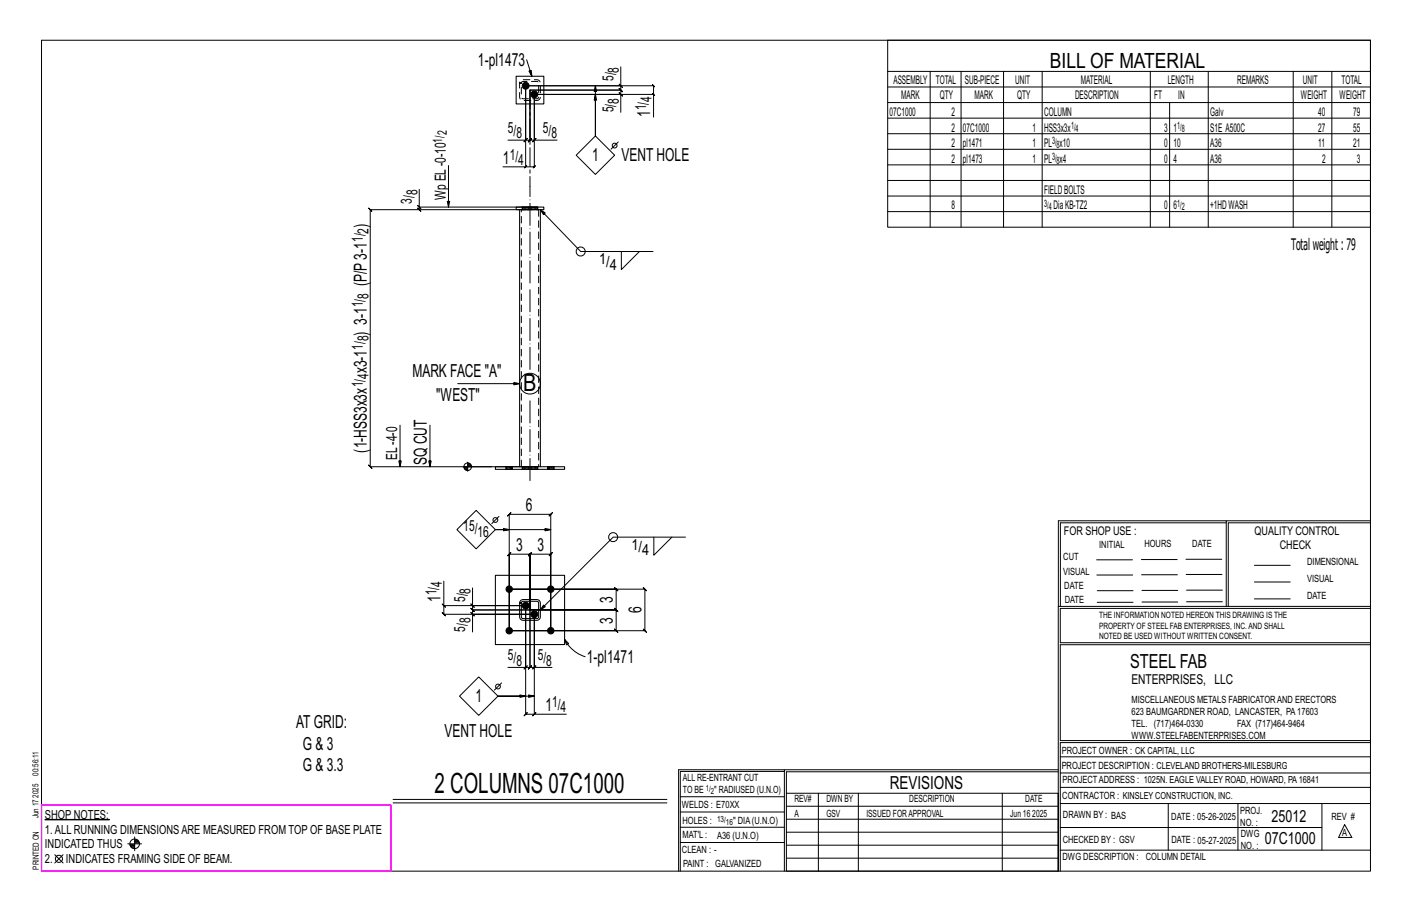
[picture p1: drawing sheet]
<svg xmlns="http://www.w3.org/2000/svg" width="432mm" height="279mm" viewBox="0 0 432 279" stroke-linecap="round" stroke-linejoin="round" font-family="sans-serif">
<g fill="#000" stroke="#000" stroke-width=".31">
<path d="M13.8 250.5l19.6 .1z"/>
<circle cx="160.8" cy="26.2" r="1.06"/>
<circle cx="163.4" cy="28.9" r="1.06"/>
<circle cx="155.7" cy="180.1" r=".99"/>
<circle cx="155.7" cy="192.8" r=".99"/>
<circle cx="160.8" cy="185.1" r="1.06"/>
<circle cx="163.4" cy="187.8" r="1.06"/>
<circle cx="168.4" cy="192.8" r=".99"/>
<circle cx="168.4" cy="180.1" r=".99"/>
</g>
<g fill="none" stroke="#000" stroke-width=".31">
<path d="M12.7 12.3h406.4v254h-406.4zM161.1 18.3l1.5 5-.8-1.5 .7-.3 .1 1.8M271.5 12.3h147.6v57.2h-147.6zM162.1 27.5v15.3l-.5 .5 1-1-.5 .5h1.3M162.1 27.5v15.3l.5-.5-1 1 .5-.5h-1.3M162.1 27.5h27.7l-.5-.5 1 1-.5-.5v1.4M182.1 26.2l-.4 1.8h.8l-.4-1.8v15.4v-12.7l.4 1.7h-.8l.4-1.7M189.3 25.7l1 1zM189.3 28.4l1 1zM189.8 34.3v-5.4h-26.4v13.9h6.9M189.8 20.4v5.8h-29v16.6h-5.5M189.8 26.2v1.3l-.5-.5 1 1-.5-.5h-27.7"/>
<path d="M199.5 28.5l.7 .7zM199.9 28.9v-2.7l.3 .4-.7-.7 .4 .3h-39.1v24.8h-7M199.9 35.8v-6.9h-36.5v22.1l.3-.3-.6 .6 .3-.3h-2.6M271.5 21.8h147.6M271.5 26.6h147.6M271.5 31.4h147.6M271.5 36.1h147.6M284.5 21.8v47.7M293.9 21.8v47.7M306.9 21.8v47.7M318.7 21.8v47.7M351.8 21.8v47.7"/>
<path d="M357.7 31.4v38.1M369.5 21.8v47.7M395.5 21.8v47.7M407.3 21.8v47.7M128.2 57.9v5.4h36M137.2 50.6v12.7l-.4-1.7h.7l-.3 1.7M160.3 43.3l1-1zM160.8 51l-.4 .3 .7-.6zM163.4 42.8l.5-.5-1 1zM182.1 41.6l5.9 5.8-5.9 5.9-5.9-5.9zM189.1 43.4l-2.2 2.2M271.5 40.9h147.6"/>
<path d="M271.5 45.6h147.6M271.5 50.4h147.6M271.5 55.2h147.6M271.5 59.9h147.6M127.7 62.8l1 1zM128.2 63.3v.8l-.5-.5 1 1-.5-.5M162.1 64.1h-48.9l-.5-.5 1 1-.5-.5v78.6l-.5-.5 1 1-.5-.5h48.9M165.2 64.1l1 1.5 .5-.5-1.5-1 12.4 12.8h22.1M190 76.9v5.5l5.5-5.5M271.5 64.7h147.6M140 117.3h18.9l-1.8 .4v-.8l1.8 .4M122.3 130v12.7l-.3-1.8h.7l-.4 1.8"/>
<path d="M131.5 130v12.7l-.4-1.8h.8l-.4 1.8M141.6 142.7h8.8M141.9 142.9h1.1M141.9 143.1h1.1M142 143.3h1M142.2 143.5h.8M142.5 143.7h.5M143 141.3v2.8M143 142.5h1.2M143 142.3h1.1M143 142h1M143 141.8h.8"/>
<path d="M143 141.6h.5M152.6 157.9l-2.2 2.2M155.7 157.2l-.5 .5 1-1-.5 .5h12.7l-.5 .5 1-1-.5 .5v35.6v-23.4l.5-.5-1 1 .5-.5h-6.3l.5-.5-1 1 .5-.5v17.1v-17.1l.5-.5-1 1 .5-.5h-6.4l.5-.5-1 1 .5-.5v23.4zM375 159.8h-50.7v25.6M375 159.2h-51.3l-.1 107.1M419.1 159.2h-44.1v26.2M419.1 159.8h-43.5v25.6M135.7 177.7v7.4h25.1h-16.3v-5.4M139.7 161.9l5.9-5.9 5.9 5.9-5.9 5.9zM155.7 161.9l-1.7-.4v.8l1.7-.4h-4.2h16.9l-1.7 .4v-.8l1.7 .4M199.9 164.2v5.5l5.6-5.5M209.6 164.2h-22.1l-22.3 22.3 1-1.5 .6 .5-1.6 1"/>
<path d="M335.4 171.1h10.9M335.4 175.8h11M349 171h11M349.1 175.7h11M362.7 171h10.9M362.7 175.6h11M383.6 172.8h11M383.6 177.9h11M135.2 184.6l1 1zM135.7 185.1v2.7l-.5-.5 1 1-.5-.5h27.7h-18.9v5.4M144 184.6l1 1zM144 187.3l1 1z"/>
<path d="M144.5 185.1v1.4l-.5-.5 1 1-.5-.5h17.6M155.7 180.1h41.5l-.5-.5 1 1-.5-.5v12.7l-.5-.5 1 1-.5-.5h-41.5h32.7l.5 .5-1-1 .5 .5v-6.3l.5 .5-1-1 .5 .5h-26.3h26.3l.5 .5-1-1 .5 .5v-6.4l.5 .5-1-1 .5 .5zM162.1 186.5h-17.6l-.5-.5 1 1-.5-.5v1.3M162.1 186.5v17.5l.5-.5-1 1 .5-.5h-1.3M162.1 186.5v17.5l-.5 .5 1-1-.5 .5h1.3M172.7 195.4l1.2 1.3-.6 .4zM172.7 195.4a10.7 10.7 0 0 0 6.2 5.4M323.7 185.4h95.4M335.5 184.1h11M335.5 180.6h11M349.2 184h11M349.2 180.5h11"/>
<path d="M362.9 180.4h10.9M362.9 184h10.9M383.6 183.1h11M419.1 186h-94.9v10.5h94.9M419.1 197.1h-94.9v29.3h94.9v.6h-94.9v39.3M140.5 212.8l5.9-5.9 5.9 5.9-5.9 5.9zM153.4 208.8l-2.2 2.2M155.3 204h5.5v-18.9v33.2l-.5 .5 1-1-.5 .5h2.6M160.8 204l-.5 .5 1-1zM160.8 212.8l-1.8-.4v.8l1.8-.4h-8.5h11.1l-1.8 .4v-.8l1.8 .4M163.4 204l.5-.5-1 1zM163.9 217.8l-1 1z"/>
<path d="M168.8 204h-5.4v-16.2v30.5h9.8M239.9 235.8h-31.9v30.5M239.9 235.3h-32.4v31M323.6 235.3h-83.7v31M323.6 235.9h-83.1v6.6M324.2 236.3h94.9M324.2 231.4h94.9M39.1 258h4.2M39.7 258.2h1.5M39.8 258.4h1.4M39.9 258.7h1.3M40.1 258.9h1.1"/>
<path d="M40.4 259.2h.8M41.2 255.8v4.3M41.2 257.7h1.4M41.2 257.2h1.3M41.2 257.5h1.4M41.2 256.7h.8M41.2 257h1.1M120.2 244.4h83.7M120.2 245.4h83.7M208 252.9h31.9M208 257.5h31.9M208 243.6h31.9"/>
<path d="M208 248.2h31.9M240.5 242.5h83.1v23.8h-83.1zM240.5 258.4h83.1M240.5 254.4h83.1M240.5 250.4h83.1M240.5 246.5h83.1M250.3 242.5v23.8M262.5 242.5v23.8M306.5 242.5v23.8M324.2 253h80.1M324.2 245.6h94.9M324.2 259.9h94.9"/>
<path d="M324.2 240.7h94.9M357.3 245.6v14.3M378.6 245.6v14.3M404.3 245.6v14.3M411.2 252.1l2.2 3.9h-4zM16.8 261.3l2.5 2.5M19.3 261.3l-2.5 2.5M240.5 262.3h83.1"/>
<circle cx="188" cy="44.5" r=".74"/>
<circle cx="177.6" cy="76.9" r="1.38"/>
<circle cx="162.1" cy="117.3" r="3.2"/>
<circle cx="143" cy="142.7" r="1.16"/>
<circle cx="151.5" cy="159" r=".74"/>
<circle cx="187.5" cy="164.2" r="1.38"/>
<circle cx="152.3" cy="209.9" r=".74"/>
<circle cx="41.2" cy="258" r="1.47"/>
<circle cx="18" cy="262.5" r="1.1"/>
</g>
<path d="M12.7 246.1h106.8v20.2h-106.8z" fill="none" stroke="#f0f" stroke-width=".5"/>
<g fill="none" stroke="#000" stroke-width=".32">
<path d="M157.8 23.3h8.5v8.5h-8.5zM157.8 63.3h8.5v.8h-8.5zM158.9 64.1v78.6M159.7 63.3h.1M159.7 64.1h.1M161.8 63.3h.1M161.8 64.1h.1M162.3 63.3h.1M162.3 64.1h.1M164.5 63.3h.1M164.5 64.1h.1M165.2 64.1v78.6"/>
<path d="M151.5 142.7h21.2v.8h-21.2zM154.7 142.7h.1M154.7 143.5h.1M156.7 142.7h.1M156.7 143.5h.1M159.7 142.7h.1M159.7 143.5h.1M161.8 142.7h.1M161.8 143.5h.1M162.3 142.7h.1M162.3 143.5h.1M164.5 142.7h.1"/>
<path d="M164.5 143.5h.1M167.4 142.7h.1M167.4 143.5h.1M169.4 142.7h.1M169.4 143.5h.1M151.5 175.9h21.2v21.1h-21.2zM159.2 183.6l.8-.3h4.2a1.06 1.06 0 0 1 1 1v4.3a1.06 1.06 0 0 1-1 1h-4.2a1.06 1.06 0 0 1-1.1-1v-4.3zM159.6 184l.4-.2 4.6 .2 .1 .3-.1 4.6-.4 .2-4.6-.2-.2-.3z"/>
</g>
<g fill="none" stroke="#000" stroke-width=".31" stroke-dasharray="2 1.4">
<path d="M159.2 24.7l.8-.3h4.2a1.06 1.06 0 0 1 1 1v4.3a1.06 1.06 0 0 1-1 1h-4.2a1.06 1.06 0 0 1-1.1-1v-4.3h.5h-.5zM159.6 25l.4-.1 4.6 .1 .1 .4-.1 4.6-.4 .2-4.6-.2-.2-.3zM159.7 63.3v.8M159.7 63.3h.1M160 63.3h-.2l-.1 .8M160.3 63.3h-.3v.8h-.2M160.8 63.3h.4v.8h-.4zM160.8 63.3h-.5v.8h-.3M160.8 64.1h-.5M161.2 63.3h.3v.8h-.3M161.5 63.3h.2v.8h-.2M161.7 63.3h.1"/>
<path d="M161.8 64.1h-.1M161.8 64.1v-.8M162.3 63.3v.8M162.3 63.3h.1M162.6 63.3h-.2l-.1 .8M163 63.3h-.4v.8h-.2M163.4 63.3h.4v.8h-.4zM163.4 63.3h-.4v.8h-.4M163.4 64.1h-.4M163.8 63.3h.3v.8h-.3M164.1 63.3h.3v.8h-.3M164.4 63.3h.1"/>
<path d="M164.5 64.1h-.1M164.5 64.1v-.8M164.7 64.1v78.6M154.7 142.7v.8M154.7 142.7h.1M155 142.7h-.2l-.1 .8M155.3 142.7h-.3v.8h-.2M155.7 142.7h.4v.8h-.4zM155.7 142.7h-.4v.8h-.3M155.7 143.5h-.4M156.1 142.7h.3v.8h-.3M156.4 142.7h.2v.8h-.2"/>
<path d="M156.6 142.7h.1M156.7 143.5h-.1M156.7 143.5v-.8M159.4 142.7v-78.6M159.7 142.7v.8M159.7 142.7h.1M160 142.7h-.2l-.1 .8M160.3 142.7h-.3v.8h-.2M160.8 142.7h.4v.8h-.4zM160.8 142.7h-.5v.8h-.3M160.8 143.5h-.5M161.2 142.7h.3v.8h-.3"/>
<path d="M161.5 142.7h.2v.8h-.2M161.7 142.7h.1M161.8 143.5h-.1M161.8 143.5v-.8M162.3 142.7v.8M162.3 142.7h.1M162.6 142.7h-.2l-.1 .8M163 142.7h-.4v.8h-.2M163.4 142.7h.4v.8h-.4zM163.4 142.7h-.4v.8h-.4M163.4 143.5h-.4M163.8 142.7h.3v.8h-.3"/>
<path d="M164.1 142.7h.3v.8h-.3M164.4 142.7h.1M164.5 143.5h-.1M164.5 143.5v-.8M167.4 142.7v.8M167.4 142.7h.1M167.7 142.7h-.2l-.1 .8M168 142.7h-.3v.8h-.2M168.4 142.7h.4v.8h-.4zM168.4 142.7h-.4v.8h-.3M168.4 143.5h-.4M168.8 142.7h.3v.8h-.3"/>
<path d="M169.1 142.7h.2v.8h-.2M169.3 142.7h.1M169.4 143.5h-.1M169.4 143.5v-.8M158.9 184.3h.5z"/>
</g>
<path d="M162.1 112.9v-55.9M162.1 146.9v-25.3" fill="none" stroke="#000" stroke-width=".31" stroke-dasharray="6.8 1 0 1"/>
<path d="M162.1 27.5v29.5" fill="none" stroke="#000" stroke-width=".31" stroke-dasharray="5.8 1 1 1"/>
<text font-size="8.6" x="132.9" y="242.4">2 COLUMNS 07C1000</text>
<text font-size="7.3" x="160" y="119.6">B</text>
<text font-size="6.4" x="321.1" y="20.7">BILL OF MATERIAL</text>
<text font-size="5.9" x="345.6" y="204.1">STEEL FAB</text>
<g font-size="5.5">
<text x="146.2" y="20.2">1-pl1473</text>
<text x="198.9" y="35.8" transform="rotate(-90 198.9 35.8)">1</text>
<text x="153.8" y="50">1</text>
<text x="181.1" y="49.2">1</text>
<text x="190.1" y="49.2">VENT HOLE</text>
<text x="112.2" y="69.7" transform="rotate(-90 112.2 69.7)">)</text>
<text x="112.2" y="87.6" transform="rotate(-90 112.2 87.6)">(P/P3-1</text>
<text x="112.2" y="102.6" transform="rotate(-90 112.2 102.6)">) 3-1</text>
<text x="112.2" y="114.1" transform="rotate(-90 112.2 114.1)">x3-1</text>
<text x="126.2" y="115.2">MARK FACE &quot;A&quot;</text>
<text x="133.3" y="122.6">&quot;WEST&quot;</text>
<text x="112.2" y="138.3" transform="rotate(-90 112.2 138.3)">(1-HSS3x3x</text>
<text x="130.5" y="142.2" transform="rotate(-90 130.5 142.2)">SQ CUT</text>
<text x="160.9" y="156.2">6</text>
<text x="157.9" y="168.4">3</text>
<text x="164.3" y="168.4">3</text>
<text x="134.7" y="184.1" transform="rotate(-90 134.7 184.1)">1</text>
<text x="187.4" y="184.3" transform="rotate(-90 187.4 184.3)">3</text>
<text x="187.4" y="190.7" transform="rotate(-90 187.4 190.7)">3</text>
<text x="196.2" y="187.5" transform="rotate(-90 196.2 187.5)">6</text>
<text x="179.5" y="202.7">1-pl1471</text>
<text x="145.4" y="214.6">1</text>
<text x="166.8" y="217.3">1</text>
<text x="90.6" y="222.6">AT GRID:</text>
<text x="136" y="225.3">VENT HOLE</text>
<text x="92.6" y="229.2">G &amp; 3</text>
<text x="92.6" y="235.7">G &amp; 3.3</text>
<text x="272.2" y="241.1">REVISIONS</text>
</g>
<g font-size="5.1">
<text x="388.9" y="251.3">25012</text>
<text x="386.8" y="258.1">07C1000</text>
</g>
<text font-size="4.9" x="394.8" y="76.4">Totalweight : 79</text>
<g font-size="4.7">
<text x="189.3" y="22.2" transform="rotate(-90 189.3 22.2)">8</text>
<text x="187.6" y="24.8" transform="rotate(-90 187.6 24.8)">5/</text>
<text x="187.6" y="34.3" transform="rotate(-90 187.6 34.3)">5/</text>
<text x="189.3" y="31.7" transform="rotate(-90 189.3 31.7)">8</text>
<text x="197.6" y="33.7" transform="rotate(-90 197.6 33.7)">1/</text>
<text x="199.3" y="31.1" transform="rotate(-90 199.3 31.1)">4</text>
<text x="155.3" y="40.6">5/</text>
<text x="166" y="40.6">5/</text>
<text x="158" y="42.3">8</text>
<text x="168.6" y="42.3">8</text>
<text x="155.9" y="48.8">1/</text>
<text x="158.5" y="50.4">4</text>
<text x="127.6" y="59.6" transform="rotate(-90 127.6 59.6)">8</text>
<text x="126" y="62.2" transform="rotate(-90 126 62.2)">3/</text>
<text x="136.3" y="61.2" transform="rotate(-90 136.3 61.2)">Wp EL-0-10</text>
<text x="112.6" y="71.4" transform="rotate(-90 112.6 71.4)">2</text>
<text x="111" y="74" transform="rotate(-90 111 74)">1/</text>
<text x="183.2" y="80.7">1/</text>
<text x="186.5" y="82.4">4</text>
<text x="111" y="94" transform="rotate(-90 111 94)">1/</text>
<text x="112.6" y="91.3" transform="rotate(-90 112.6 91.3)">8</text>
<text x="111" y="106.9" transform="rotate(-90 111 106.9)">1/</text>
<text x="112.6" y="104.3" transform="rotate(-90 112.6 104.3)">8</text>
<text x="111" y="118.5" transform="rotate(-90 111 118.5)">1/</text>
<text x="112.6" y="115.8" transform="rotate(-90 112.6 115.8)">4</text>
<text x="121.5" y="140.6" transform="rotate(-90 121.5 140.6)">EL-4-0</text>
<text x="141.7" y="162.4">15/</text>
<text x="146" y="164.1">16</text>
<text x="193.1" y="168">1/</text>
<text x="196.4" y="169.7">4</text>
<text x="135.1" y="179.4" transform="rotate(-90 135.1 179.4)">4</text>
<text x="133.5" y="182" transform="rotate(-90 133.5 182)">1/</text>
<text x="142.3" y="184.1" transform="rotate(-90 142.3 184.1)">5/</text>
<text x="143.9" y="181.5" transform="rotate(-90 143.9 181.5)">8</text>
<text x="143.9" y="190.6" transform="rotate(-90 143.9 190.6)">8</text>
<text x="142.3" y="193.2" transform="rotate(-90 142.3 193.2)">5/</text>
<text x="155.3" y="201.8">5/</text>
<text x="158" y="203.4">8</text>
<text x="164.5" y="201.8">5/</text>
<text x="167.1" y="203.4">8</text>
<text x="168.8" y="216.1">1/</text>
<text x="171.4" y="217.8">4</text>
</g>
<text font-size="4.2" x="346" y="209.1">ENTERPRISES, LLC</text>
<g font-size="4">
<text x="136.7" y="41.4" transform="rotate(-90 136.7 41.4)">2</text>
<text x="135.3" y="43.6" transform="rotate(-90 135.3 43.6)">1/</text>
</g>
<g font-size="3.8">
<text x="13.8" y="250.3">SHOP NOTES:</text>
<text x="13.8" y="254.8">1.ALL RUNNING DIMENSIONSARE MEASURED FROM TOP OF BASE PLATE</text>
<text x="13.8" y="263.9">2.</text>
<text x="13.8" y="259.3">INDICATED THUS</text>
<text x="20.2" y="263.9">INDICATES FRAMING SIDE OF BEAM.</text>
</g>
<g font-size="3.7">
<text x="273.2" y="25.6">ASSEMBLY</text>
<text x="286.2" y="25.6">TOTAL</text>
<text x="295.1" y="25.6">SUB-PIECE</text>
<text x="310.4" y="25.6">UNIT</text>
<text x="330.5" y="25.6">MATERIAL</text>
<text x="357.1" y="25.6">LENGTH</text>
<text x="378.3" y="25.6">REMARKS</text>
<text x="398.4" y="25.6">UNIT</text>
<text x="410.2" y="25.6">TOTAL</text>
<text x="272.1" y="35.5">07C1000</text>
<text x="275.6" y="30.4">MARK</text>
<text x="287.4" y="30.4">QTY</text>
<text x="290.9" y="35.5">2</text>
<text x="298" y="30.4">MARK</text>
<text x="311" y="30.4">QTY</text>
<text x="319.3" y="35.5">COLUMN</text>
<text x="328.7" y="30.4">DESCRIPTION</text>
<text x="353" y="30.4">FT</text>
<text x="360.3" y="30.4">IN</text>
<text x="370.1" y="35.5">Galv</text>
<text x="397.8" y="30.4">WEIGHT</text>
<text x="403.2" y="35.5">40</text>
<text x="409.6" y="30.4">WEIGHT</text>
<text x="413.8" y="35.5">79</text>
<text x="290.9" y="40.2">2</text>
<text x="294.5" y="40.2">07C1000</text>
<text x="315.8" y="40.2">1</text>
<text x="319.3" y="40.2">HSS3x3x</text>
<text x="356" y="40.2">3</text>
<text x="358.9" y="40.2">1</text>
<text x="370.1" y="40.2">S1E A500C</text>
<text x="403.2" y="40.2">27</text>
<text x="413.8" y="40.2">55</text>
<text x="290.9" y="45">2</text>
<text x="294.5" y="45">pl1471</text>
<text x="315.8" y="45">1</text>
<text x="319.3" y="45">PL x10</text>
<text x="356" y="45">0</text>
<text x="358.9" y="45">10</text>
<text x="370.1" y="45">A36</text>
<text x="403.2" y="45">11</text>
<text x="413.8" y="45">21</text>
<text x="290.9" y="49.7">2</text>
<text x="294.5" y="49.7">pl1473</text>
<text x="315.8" y="49.7">1</text>
<text x="319.3" y="49.7">PL x4</text>
<text x="356" y="49.7">0</text>
<text x="358.9" y="49.7">4</text>
<text x="370.1" y="49.7">A36</text>
<text x="404.3" y="49.7">2</text>
<text x="415" y="49.7">3</text>
<text x="319.3" y="59.3">FIELDBOLTS</text>
<text x="290.9" y="64">8</text>
<text x="322.2" y="64">DiaKB-TZ2</text>
<text x="356" y="64">0</text>
<text x="358.9" y="64">6</text>
<text x="370.1" y="64">+1HDWASH</text>
<text x="325.3" y="163.4">FOR SHOP USE :</text>
<text x="383.7" y="163.4">QUALITY CONTROL</text>
<text x="391.4" y="167.8">CHECK</text>
</g>
<g font-size="3.1">
<text x="327.5" y="39.4">1/</text>
<text x="328.9" y="40.5">4</text>
<text x="360" y="39.4">1/</text>
<text x="361.4" y="40.5">8</text>
<text x="321.7" y="44.1">3/</text>
<text x="323.1" y="45.3">8</text>
<text x="321.7" y="48.9">3/</text>
<text x="323.1" y="50">8</text>
<text x="319.3" y="63.2">3/</text>
<text x="320.7" y="64.3">4</text>
<text x="360" y="63.2">1/</text>
<text x="361.4" y="64.3">2</text>
<text x="336.2" y="167.4">INITIAL</text>
<text x="350" y="167.1">HOURS</text>
<text x="364.6" y="167.2">DATE</text>
<text x="325.2" y="171.3">CUT</text>
<text x="399.8" y="172.8">DIMENSIONAL</text>
<text x="325.1" y="175.8">VISUAL</text>
<text x="399.8" y="177.9">VISUAL</text>
<text x="325.5" y="180">DATE</text>
<text x="325.7" y="184.4">DATE</text>
<text x="399.8" y="183.1">DATE</text>
<text x="346" y="215">MISCELLANEOUS METALS FABRICATORAND ERECTORS</text>
<text x="346" y="218.6">623 BAUMGARDNER ROAD, LANCASTER, PA17603</text>
<text x="346" y="225.8">WWW.STEELFABENTERPRISES.COM</text>
<text x="346" y="222.2">TEL. (717)464-0330</text>
<text x="378.3" y="222.2">FAX (717)464-9464</text>
<text x="324.7" y="230.5">PROJECT OWNER : CK CAPITAL, LLC</text>
<text x="208.8" y="238.8">ALL RE-ENTRANT CUT</text>
<text x="324.7" y="235.1">PROJECT DESCRIPTION : CLEVELAND BROTHERS-MILESBURG</text>
<text x="324.9" y="239.5">PROJECTADDRESS : 1025N. EAGLE VALLEY ROAD, HOWARD, PA16841</text>
<text x="208.8" y="242.5">TO BE</text>
<text x="218.4" y="242.5">&quot; RADIUSED (U.N.O)</text>
<text x="242.9" y="245.3">REV#</text>
<text x="252.7" y="245.3">DWN BY</text>
<text x="278.1" y="245.3">DESCRIPTION</text>
<text x="313.5" y="245.3">DATE</text>
<text x="324.9" y="244.2">CONTRACTOR : KINSLEY CONSTRUCTION, INC.</text>
<text x="208.5" y="247">WELDS : E70XX</text>
<text x="208.7" y="251.7">HOLES :</text>
<text x="224.2" y="251.8">&quot; DIA(U.N.O)</text>
<text x="242.9" y="249.9">A</text>
<text x="252.7" y="249.9">GSV</text>
<text x="264.9" y="249.9">ISSUED FORAPPROVAL</text>
<text x="309" y="249.9">Jun 16</text>
<text x="315.7" y="249.9">2025</text>
<text x="325.1" y="250">DRAWN BY : BAS</text>
<text x="358.2" y="250.5">DATE : 05-26-2025</text>
<text x="379.3" y="248.9">PROJ.</text>
<text x="407.2" y="250.5">REV #</text>
<text x="208.7" y="256.3">MAT'L :</text>
<text x="219.3" y="256.4">A36 (U.N.O)</text>
<text x="325" y="257.6">CHECKED BY : GSV</text>
<text x="358.3" y="257.7">DATE : 05-27-2025</text>
<text x="379.3" y="252.5">NO. :</text>
<text x="379.5" y="255.9">DWG</text>
<text x="410.5" y="255.5">A</text>
<text x="208.6" y="260.7">CLEAN : -</text>
<text x="324.9" y="262.9">DWG DESCRIPTION :</text>
<text x="350.4" y="263">COLUMN DETAIL</text>
<text x="379.5" y="259.5">NO. :</text>
<text x="208.9" y="265">PAINT : GALVANIZED</text>
</g>
<g font-size="2.7">
<text x="336.1" y="189">THE INFORMATION NOTED HEREON THIS DRAWING IS THE</text>
<text x="336.1" y="195.4">NOTED BE USED WITHOUT WRITTEN CONSENT.</text>
<text x="336.1" y="192.2">PROPERTY OF STEEL FAB ENTERPRISES, INC.AND SHALL</text>
</g>
<g font-size="2.6">
<text x="215.9" y="241.8">1/</text>
<text x="217.4" y="242.7">2</text>
<text x="219.3" y="251.1">13/</text>
<text x="222" y="252.1">16</text>
</g>
<g font-size="2.5">
<text x="11.7" y="237.1" transform="rotate(-90 11.7 237.1)">00:56:11</text>
<text x="11.8" y="243.8" transform="rotate(-90 11.8 243.8)">2025</text>
<text x="11.8" y="250.1" transform="rotate(-90 11.8 250.1)">Jun 17</text>
<text x="11.9" y="265.8" transform="rotate(-90 11.9 265.8)">PRINTED ON</text>
</g>
</svg>
